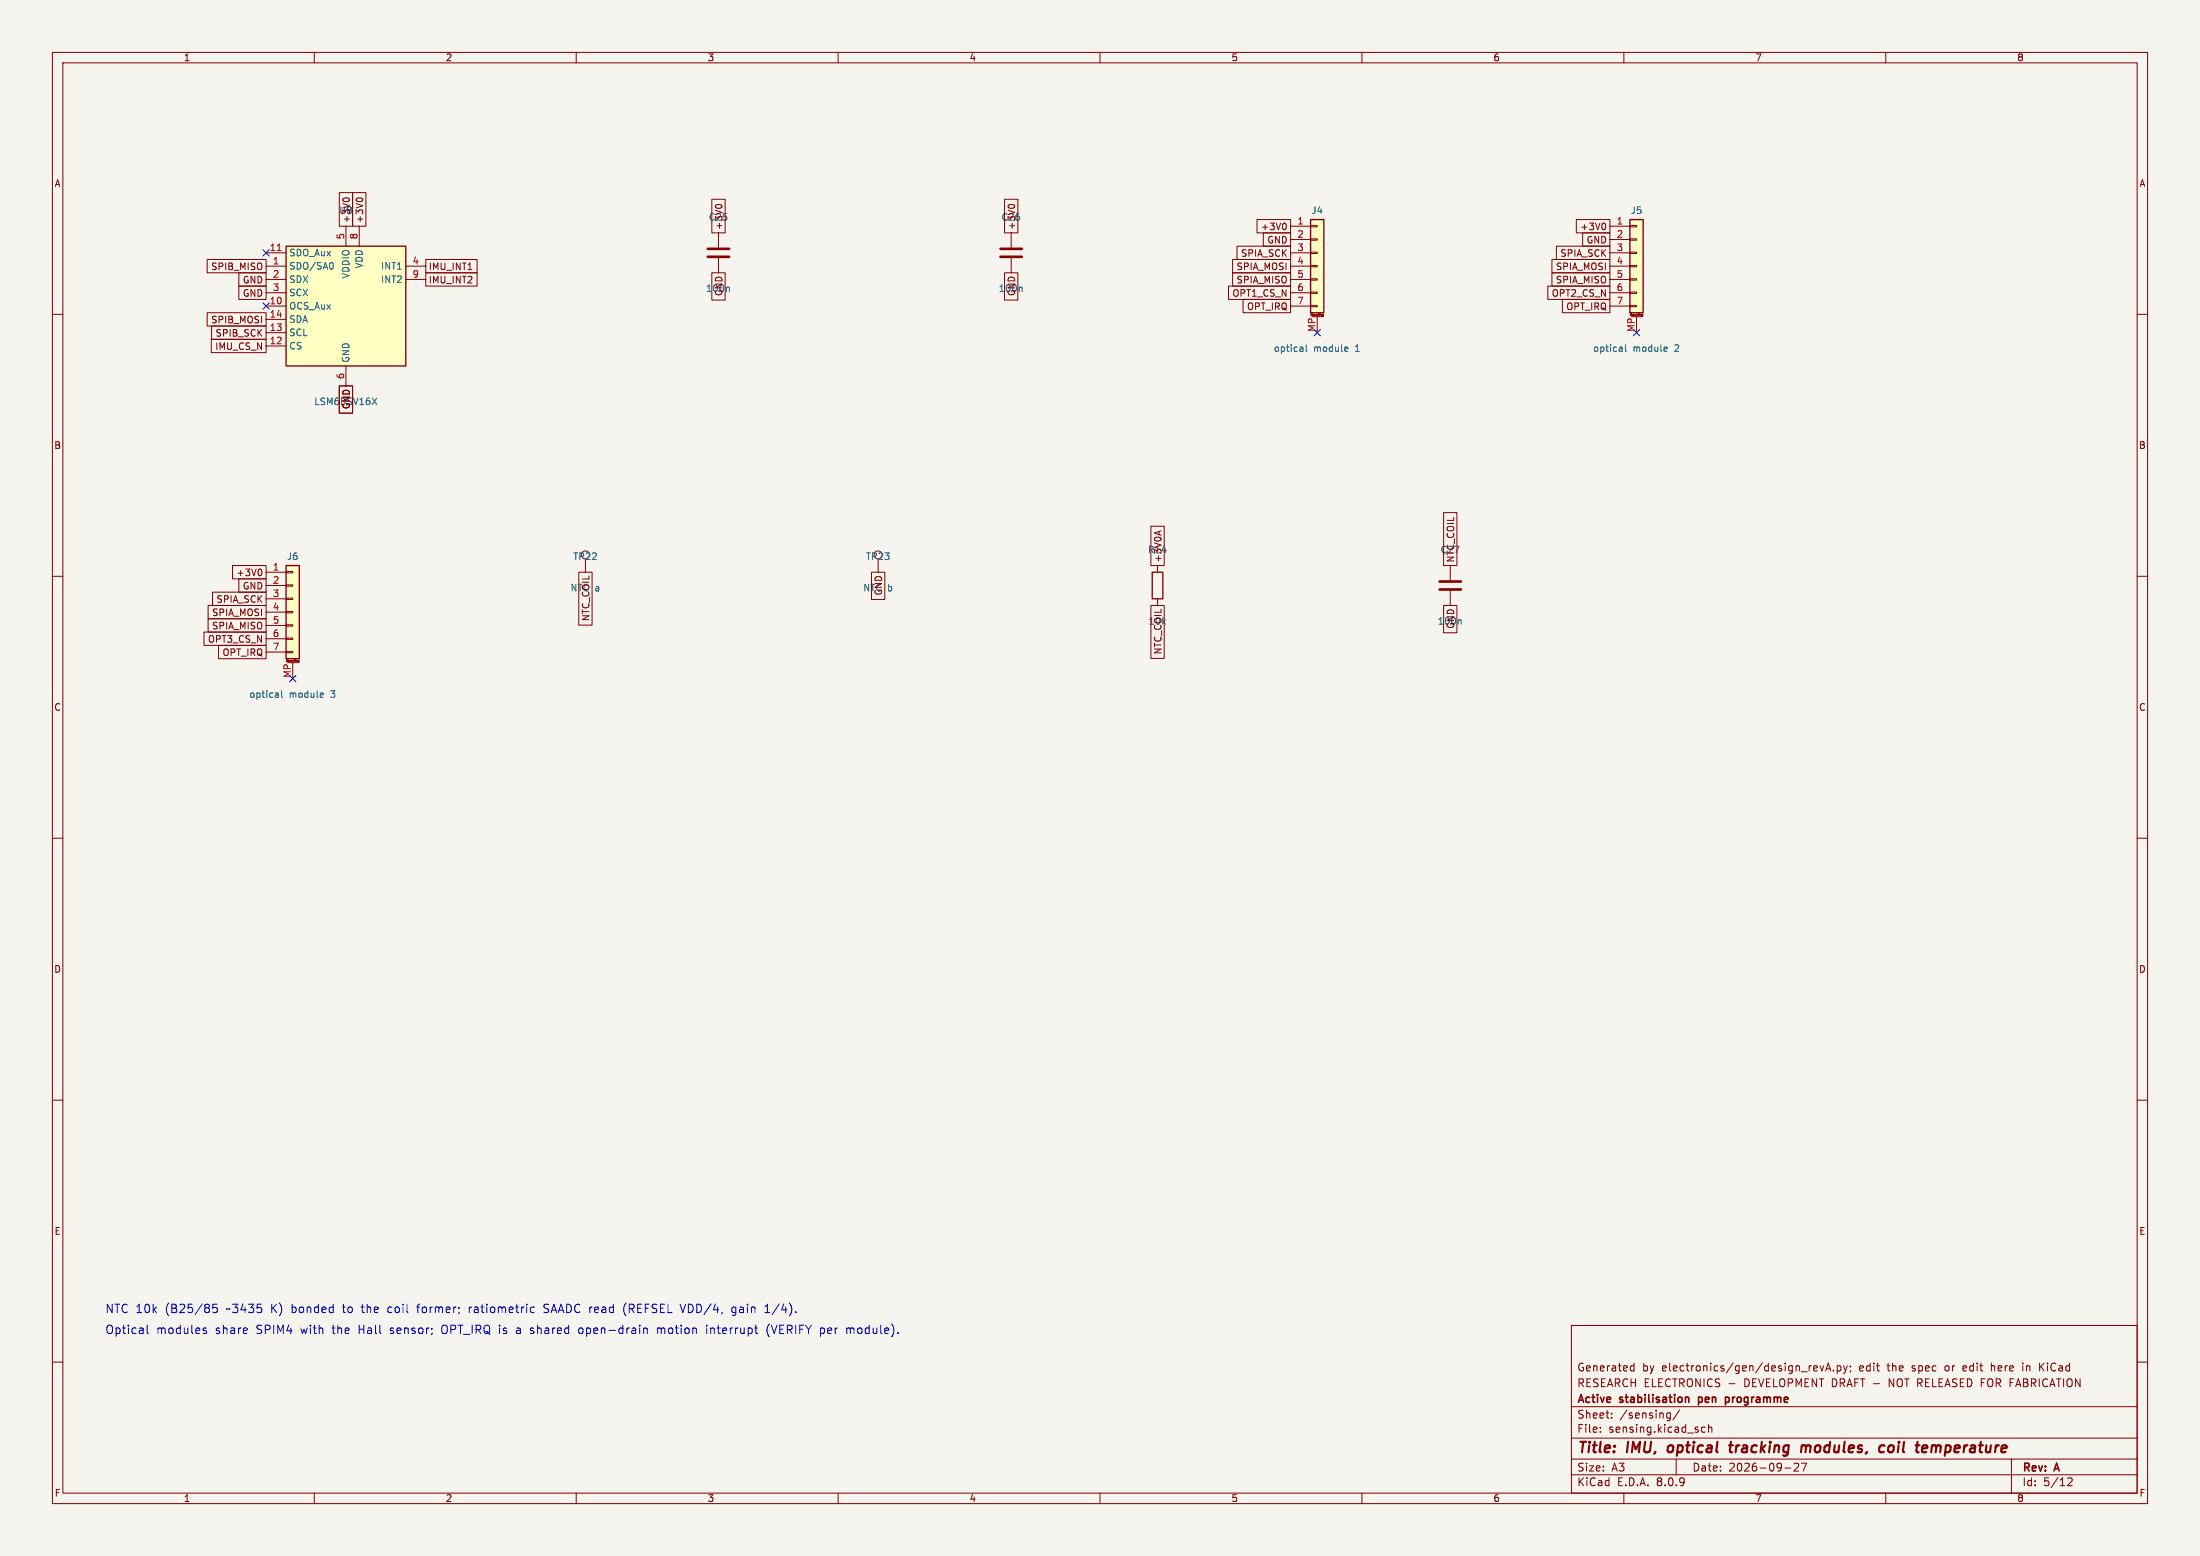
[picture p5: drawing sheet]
<svg xmlns="http://www.w3.org/2000/svg" width="420mm" height="297mm" viewBox="0 0 420 297" stroke-linecap="round" stroke-linejoin="round" font-family="sans-serif">
<path d="M0 0h420v297h-420z" fill="#f5f4ef" stroke="#f5f4ef" stroke-width=".19"/>
<g fill="none" stroke="#840000" stroke-width=".19">
<path d="M10 10h400v277h-400zM12 12h396v273h-396zM60 10v2M110 10v2M160 10v2M210 10v2M260 10v2M310 10v2M360 10v2M10 60h2M408 60h2M10 110h2"/>
<path d="M408 110h2M10 160h2M408 160h2M10 210h2M408 210h2M300 253h108v32h-108zM10 260h2M300 278.5h108M300 274.5h108M300 268.5h108M305.5 273.2v.2M305.5 272.5v.1"/>
<path d="M307.7 270.5v.2M307.7 269.8v.1M311.4 261.6h.5M311.4 260.8h.5M311.9 260.2v1.5M318.3 270.6h.6M318.3 269.8h.6M318.9 269.7v1.2l-.3 .3-.4-.1M320 278.5v3M320.7 269.1l-1.3 1.9M325.5 272.5l-.4-.1-.3 .3 .1 .6h.6M326.2 272.5l.2-.1 .3 .1 .1 .9"/>
<path d="M326.2 271.9v1.5M343.3 279.4v.5l-.9 .9h1M343.9 279.3h1l-.7 1.5M347.4 260.7l.4 1 .4-1M348.5 261.7l.5-1.5 .5 1.5M348.7 261.3h.7M350 261.5v.2M350.7 260.8l.5-.1 .2 .3-.1 .6h-.6M350.7 260.7v1.5M351.9 260.7l.4 1M352.3 261.7l-.4 .5M352.7 260.7l-.4 1"/>
<path d="M353.2 260.8v.1M353.3 261.6l-.1 .3M374.8 260.8v.8M375.4 261l-.7 .2M380.2 260.2v1.5M380.4 260.7l-.2 .1M384 278.5v6.5M386.2 260.2v.1M386.2 260.7v1M389.4 260.2v1.5M389.6 260.8l.6 .9M390.2 260.2l-.8 .8"/>
<path d="M408 260h2M60 285v2M110 285v2M160 285v2M210 285v2M260 285v2M300 281.5h108M310 285v2M340.7 280.2h1.2M360 285v2M394.7 282.2l.6-.1 .2 .1 .1 .3-.9 1.1h.9"/>
</g>
<path d="M318.5 276.1l-.2 .7 .4 .4M330.1 275.9h.7M330.4 275.2l-.2 1.7 .1 .2 .4 .1M344 276.1a.49 .49 0 0 1 .8 .1M344 275.9l-.2 1.3M344.8 276.2l-.1 1M345.6 276a.5 .5 0 0 0-.8 .2M359.2 275.9l.6 .1M359.6 277.1l-.6 .1M361.4 276a.59 .59 0 0 0-.9 .3v.7a.53 .53 0 0 0 .9 0M368.8 275.9l-.1 1.3M369.4 275.9l-.6 .2" fill="none" stroke="#840000" stroke-width=".4"/>
<path d="M322 266.7l.3 .1 .1 .1v.8M324.3 266.7v1.5M324.3 267.6l.1 .1M324.4 266.7l-.1 .1M329.4 266.8l.4-.1 .3 .3M329.4 266.7v1.5M330.1 267.4l-.3 .3-.4-.1" fill="none" stroke="#840000" stroke-width=".3"/>
<path d="M311.1 41.9h2.6v17.8h-2.6z" fill="#ffffc2"/>
<g fill="none" stroke="#840000" stroke-width=".19">
<path d="M307.3 43.2h3.8M307.3 45.7h3.8M307.3 48.3h3.8M307.3 50.8h3.8M307.3 53.3h3.8M307.3 55.9h3.8M307.3 58.4h3.8M311.1 58.3h1.3v.2h-1.3zM311.1 55.8h1.3v.2h-1.3zM311.1 53.2h1.3v.3h-1.3zM311.1 50.7h1.3v.2h-1.3zM311.1 48.1h1.3v.3h-1.3z"/>
<path d="M311.1 45.6h1.3v.2h-1.3zM311.1 43.1h1.3v.2h-1.3zM311.4 60.5h2M312.4 60.5v3M313.4 60h.2v.3l-.1 .1M313.4 60.4h.1M313.4 60.2h.1M313.5 60.2h.1"/>
</g>
<path d="M311.1 41.9h2.6v17.8h-2.6z" fill="none" stroke="#840000" stroke-width=".25"/>
<path d="M309.6 66.3l.1 .8M309.7 67l-.1 .1M309.7 66.5l-.1 .1M310.3 65.8v1.1l.2 .2M317.9 66.2l.3 .1 .1 .2-.6 .2M318.2 67l-.3 .1" fill="none" stroke="#006464" stroke-width=".19"/>
<path d="M250.2 41.9h2.5v17.8h-2.5z" fill="#ffffc2"/>
<g fill="none" stroke="#840000" stroke-width=".19">
<path d="M137.2 44.5v2.7M137.2 49.3v2.8M246.4 43.2h3.8M246.4 45.7h3.8M246.4 48.3h3.8M246.4 50.8h3.8M246.4 53.3h3.8M246.4 55.9h3.8M246.4 58.4h3.8M250.2 58.3h1.3v.2h-1.3zM250.2 55.8h1.3v.2h-1.3zM250.2 53.2h1.3v.3h-1.3z"/>
<path d="M250.2 50.7h1.3v.2h-1.3zM250.2 48.1h1.3v.3h-1.3zM250.2 45.6h1.3v.2h-1.3zM250.2 43.1h1.3v.2h-1.3zM252.5 60h.1v.3l-.1 .1M252.5 60h.1M250.4 60.5h2.1M251.5 60.5v3M252.5 60.2h.1M252.6 60.2h-.1M221 108v1.2M221 114.3v1.3"/>
<path d="M276.9 108v2.7M276.9 112.8v2.8"/>
</g>
<path d="M250.2 41.9h2.5v17.8h-2.5zM220 109.2h2v5.1h-2z" fill="none" stroke="#840000" stroke-width=".25"/>
<path d="M139.1 54.8l.1 .2v.6M248.7 66.3v.8M248.7 67l-.1 .1M248.7 66.5l-.1 .1M249.3 65.8v1.1l.2 .2M256.9 66.2l.4 .1v.2l-.6 .2M257.3 67l-.4 .1M278.8 118.3l.1 .2v.6" fill="none" stroke="#006464" stroke-width=".19"/>
<path d="M135.1 49h4.1M135.1 47.5h4.1M274.8 112.5h4.1M274.8 111h4.1" fill="none" stroke="#840000" stroke-width=".51"/>
<path d="M54.6 108h2.5v17.7h-2.5z" fill="#ffffc2"/>
<g fill="none" stroke="#840000" stroke-width=".19">
<path d="M50.8 109.2h3.8M50.8 111.8h3.8M50.8 114.3h3.8M50.8 116.8h3.8M50.8 119.4h3.8M54.6 119.3h1.3v.2h-1.3zM54.6 116.7h1.3v.3h-1.3zM54.6 114.2h1.3v.2h-1.3zM54.6 111.6h1.3v.3h-1.3zM54.6 109.1h1.3v.2h-1.3zM111.8 106.7v2.5M50.8 121.9h3.8"/>
<path d="M50.8 124.5h3.8M54.6 124.3h1.3v.3h-1.3zM54.6 121.8h1.3v.2h-1.3zM54.9 126.5h2M55.9 126.5v3M56.9 126.4h.1M56.9 126.2v.1M56.9 126.3h.1M56.9 126v.1M57 126h.1v.4M57 126h-.1M57.1 126.4h-.1"/>
<path d="M57.1 126.3h-.1"/>
<circle cx="111.8" cy="105.9" r=".76"/>
</g>
<path d="M54.6 108h2.5v17.7h-2.5z" fill="none" stroke="#840000" stroke-width=".25"/>
<path d="M53.1 132.3l.1 .8M53.2 133.1h-.2M53.2 132.6h-.2M53.8 131.8v1.1l.1 .2M61.3 132.3h.4v.3l-.6 .1M61.7 133.1h-.4" fill="none" stroke="#006464" stroke-width=".19"/>
<path d="M54.6 47h22.9v22.9h-22.9z" fill="#ffffc2"/>
<path d="M54.6 47h22.9v22.9h-22.9z" fill="none" stroke="#840000" stroke-width=".25"/>
<g fill="none" stroke="#840000" stroke-width=".19">
<path d="M64.8 36.8h2.5v6.4h-2.5zM65.4 38.1a.79 .79 0 0 1 1.3 0M67.3 36.8h2.6v6.4h-2.6zM68 38.1a.79 .79 0 0 1 1.3 0M135.9 38h2.5v6.5h-2.5zM136.6 39.3a.79 .79 0 0 1 1.2 0M191.8 38h2.5v6.5h-2.5zM192.4 39.3a.79 .79 0 0 1 1.3 0M39.5 49.5h11.3v2.6h-11.3zM39.5 59.7h11.3v2.5h-11.3zM45.6 54.6h5.2v2.6h-5.2zM45.6 52.1h5.2v2.5h-5.2z"/>
<path d="M50.8 50.8h3.8M50.8 58.4h3.8M50.8 48.3h3.8M50.8 53.3h3.8M50.8 55.9h3.8M66 43.2v3.8M68.6 43.2v3.8M77.5 50.8h3.8M77.5 53.3h3.8M81.3 52.1h9.8v2.5h-9.8zM81.3 49.5h9.8v2.6h-9.8zM135.9 52.1h2.5v5.2h-2.5z"/>
<path d="M191.8 52.1h2.5v5.2h-2.5zM193 44.5v2.7M193 49.3v2.8M234.5 54.6h11.9v2.6h-11.9zM235.3 49.5h11.1v2.6h-11.1zM235.3 52.1h11.1v2.5h-11.1zM236.2 47h10.2v2.5h-10.2zM237.3 57.1h9.1v2.6h-9.1zM240 41.9h6.4v2.6h-6.4zM241.2 44.4h5.2v2.6h-5.2zM245.3 42.6a.79 .79 0 0 1 0 1.3M295.5 54.6h11.8v2.6h-11.8z"/>
<path d="M296.3 52.1h11v2.5h-11zM296.3 49.5h11v2.6h-11zM297.1 47h10.2v2.5h-10.2zM298.3 57.1h9v2.6h-9zM300.9 41.9h6.4v2.6h-6.4zM302.1 44.4h5.2v2.6h-5.2zM306.2 42.6a.79 .79 0 0 1 0 1.3M40.3 64.8h10.5v2.5h-10.5zM40.4 62.2h10.4v2.6h-10.4zM50.8 66h3.8M50.8 63.5h3.8M50.8 61h3.8"/>
<path d="M64.8 73.7h2.5v5.2h-2.5zM66 69.9v3.8M275.6 97.8h2.5v10.2h-2.5zM39.7 115.6h11.1v2.5h-11.1zM39.7 118.1h11.1v2.6h-11.1zM40.6 113h10.2v2.6h-10.2zM44.4 107.9h6.4v2.6h-6.4zM45.6 110.5h5.2v2.5h-5.2zM49.7 108.6a.79 .79 0 0 1 0 1.3M110.5 109.2h2.5v10.1h-2.5zM166.4 109.2h2.5v5.2h-2.5zM167.6 106.7v2.5"/>
<path d="M219.7 115.6h2.6v10.1h-2.6zM219.7 100.4h2.6v7.6h-2.6zM221.3 101.4v.7M221.7 101.3l-1.3 .4M275.6 115.6h2.5v5.2h-2.5zM38.9 120.6h11.9v2.6h-11.9zM41.7 123.2h9.1v2.5h-9.1z"/>
<circle cx="167.6" cy="105.9" r=".76"/>
</g>
<path d="M63.3 50.1a.79 .79 0 0 1 0 1.3M194.9 54.8l.2 .2v.6M71.1 76l.8 1.2M71.9 76l-.8 1.2" fill="none" stroke="#006464" stroke-width=".19"/>
<path d="M52.9 47.8h.8" fill="none" stroke="#a90000" stroke-width=".19"/>
<path d="M191 49h4.1M191 47.5h4.1" fill="none" stroke="#840000" stroke-width=".51"/>
<g fill="none" stroke="#0000c2" stroke-width=".19">
<path d="M28.1 252.9v1.4l.2 .2M38.8 253.9l.4 .1 .3 .2-.1 .3h-.5M38.8 253.6h.6M41.4 248.9h-.7l-.1 .8 .2-.1h.6l.1 .3-.1 .5-.2 .1-.6-.1M74.1 249.6v.8M79.5 249.5h.6M79.8 249v1.5M89.6 249.5v1M89.9 249.5l-.3 .3M99.1 253.5l-.4 .1M99.2 253.9h-.4a.31 .31 0 0 0-.2 .3 .31 .31 0 0 0 .2 .3h.4M101.4 254.5h.3"/>
<path d="M101.5 254h.2M101.5 253.5h.2M101.5 249.5l.5 .1M102 250.5h-.5M103.8 250.5h.6M104.5 248.9h-.4l-.3 .4 .2 .3 .4 .2M111.1 253.6l-.3-.1-.3 .3v.6l.3 .1h.3M119.5 248.7a1.84 1.84 0 0 0 0 2.5M123 253.6h.5l.1 .9M125.5 253.6l.5-.1 .2 .2M125.5 253.5v1M130.9 248.9l-.6 1.6"/>
<path d="M134.9 252.9v.2M134.9 253.5v1M135.7 253.5v1M135.8 253.6h-.1M140.5 249.6l-.5-.1-.3 .3v.4l.2 .3h.6M140.5 249.5v1.3l-.3 .3-.4-.1M146 250.5h1M146.2 249.3l.3-.4v1.6M146.9 252.7a1.84 1.84 0 0 0 0 2.5M147.3 252.9l.5 1.6M162.3 253.6v.1M162.3 253.7v.8"/>
<path d="M163 253.6l-.4-.1-.3 .2"/>
</g>
<path d="M50.2 47.7l1.2 1.2M50.2 57.8l1.2 1.2M51.4 47.7l-1.2 1.2M51.4 57.8l-1.2 1.2M250.9 62.9l1.2 1.2M252.1 62.9l-1.2 1.2M311.8 62.9l1.2 1.2M313 62.9l-1.2 1.2M55.3 128.9l1.2 1.2M56.5 128.9l-1.2 1.2" fill="none" stroke="#000084" stroke-width=".19"/>
<g font-size="2.8" fill="#840000">
<text x="301" y="277.9">Title:</text>
<text x="310.6" y="277.9">IMU,</text>
<text x="319.3" y="277.9">optical</text>
<text x="331.9" y="277.9">tracking</text>
<text x="346.3" y="277.9">modules,</text>
<text x="362" y="277.9">coil</text>
<text x="369.9" y="277.9">temperature</text>
</g>
<g font-size="2.2" fill="#0000c2">
<text x="20" y="250.7">NTC 10k</text>
<text x="31.6" y="250.7">(B25/85</text>
<text x="43.3" y="250.7">~3435</text>
<text x="51.9" y="250.7">K)</text>
<text x="56" y="250.7">bonded</text>
<text x="65.9" y="250.7">to</text>
<text x="69.6" y="250.7">the</text>
<text x="74.7" y="250.7">coil</text>
<text x="80.5" y="250.7">former;</text>
<text x="90.5" y="250.7">ratiometric</text>
<text x="104.9" y="250.7">SAADC read</text>
<text x="120.4" y="250.7">(REFSEL</text>
<text x="131.5" y="250.7">VDD/4,</text>
<text x="141.4" y="250.7">gain</text>
<text x="147.8" y="250.7">1/4).</text>
<text x="20" y="254.7">Optical</text>
<text x="29.8" y="254.7">modules</text>
<text x="41.2" y="254.7">share</text>
<text x="49.1" y="254.7">SPIM4</text>
<text x="57.7" y="254.7">with</text>
<text x="63.8" y="254.7">the</text>
<text x="68.9" y="254.7">Hall</text>
<text x="75.1" y="254.7">sensor;</text>
<text x="85" y="254.7">OPT_IRQ is</text>
<text x="99.5" y="254.7">a</text>
<text x="102.3" y="254.7">shared</text>
<text x="111.7" y="254.7">open-drain</text>
<text x="126.8" y="254.7">motion</text>
<text x="136.4" y="254.7">interrupt</text>
<text x="148" y="254.7">(VERIFY per</text>
<text x="163.5" y="254.7">module).</text>
</g>
<g font-size="2.1" fill="#840000">
<text x="301" y="262">Generated</text>
<text x="313.5" y="262">by</text>
<text x="317.3" y="262">electronics/gen/design_revA.py;</text>
<text x="355.1" y="262">edit</text>
<text x="360.6" y="262">the</text>
<text x="365.4" y="262">spec</text>
<text x="371.9" y="262">or</text>
<text x="375.4" y="262">edit</text>
<text x="381" y="262">here</text>
<text x="387.1" y="262">in</text>
<text x="390.5" y="262">KiCad</text>
<text x="301" y="268.2">Active</text>
<text x="301" y="265">RESEARCH ELECTRONICS -</text>
<text x="309.3" y="268.2">stabilisation</text>
<text x="324.9" y="268.2">pen</text>
<text x="330.6" y="268.2">programme</text>
<text x="333.1" y="265">DEVELOPMENT DRAFT -</text>
<text x="361.1" y="265">NOT RELEASED FOR FABRICATION</text>
<text x="301" y="273.7">File:</text>
<text x="301" y="271">Sheet:</text>
<text x="307.1" y="273.7">sensing.kicad_sch</text>
<text x="309.2" y="271">/sensing/</text>
<text x="301" y="281.1">Size:</text>
<text x="307.6" y="281.1">A3</text>
<text x="323" y="281.1">Date:</text>
<text x="330" y="281.1">2026-09-27</text>
<text x="386" y="281.3">Rev:</text>
<text x="392.4" y="281.3">A</text>
<text x="301" y="283.9">KiCad</text>
<text x="308.7" y="283.9">E.D.A.</text>
<text x="316.3" y="283.9">8.0.9</text>
<text x="386" y="283.9">Id:</text>
<text x="390.1" y="283.9">5/12</text>
</g>
<g font-size="1.8" fill="#840000">
<text x="35" y="11.9">1</text>
<text x="85" y="11.9">2</text>
<text x="135" y="11.9">3</text>
<text x="185" y="11.9">4</text>
<text x="235" y="11.9">5</text>
<text x="285" y="11.9">6</text>
<text x="335" y="11.9">7</text>
<text x="385" y="11.9">8</text>
<text x="10.3" y="35.9">A</text>
<text x="408.3" y="35.9">A</text>
<text x="64.7" y="41">U8</text>
<text x="67" y="42.7" transform="rotate(-90 67 42.7)">+3V0</text>
<text x="69.5" y="42.7" transform="rotate(-90 69.5 42.7)">+3V0</text>
<text x="135.2" y="42.3">C25</text>
<text x="138.1" y="44" transform="rotate(-90 138.1 44)">+3V0</text>
<text x="191.1" y="42.3">C26</text>
<text x="194" y="44" transform="rotate(-90 194 44)">+3V0</text>
<text x="240.6" y="44.1">+3V0</text>
<text x="241.8" y="46.7">GND</text>
<text x="301.6" y="44.1">+3V0</text>
<text x="302.8" y="46.7">GND</text>
<text x="40.2" y="51.8">SPIB_MISO</text>
<text x="81.8" y="51.8">IMU_INT1</text>
<text x="236" y="51.8">SPIA_MOSI</text>
<text x="236.8" y="49.2">SPIA_SCK</text>
<text x="296.9" y="51.8">SPIA_MOSI</text>
<text x="297.8" y="49.2">SPIA_SCK</text>
<text x="46.3" y="56.8">GND</text>
<text x="46.3" y="54.3">GND</text>
<text x="81.8" y="54.3">IMU_INT2</text>
<text x="134.7" y="55.9">100n</text>
<text x="138.1" y="56.6" transform="rotate(-90 138.1 56.6)">GND</text>
<text x="190.5" y="55.9">100n</text>
<text x="194" y="56.6" transform="rotate(-90 194 56.6)">GND</text>
<text x="235.2" y="56.8">OPT1_CS_N</text>
<text x="236" y="54.3">SPIA_MISO</text>
<text x="238" y="59.4">OPT_IRQ</text>
<text x="296.1" y="56.8">OPT2_CS_N</text>
<text x="296.9" y="54.3">SPIA_MISO</text>
<text x="298.9" y="59.4">OPT_IRQ</text>
<text x="40.2" y="61.9">SPIB_MOSI</text>
<text x="41" y="64.5">SPIB_SCK</text>
<text x="41" y="67">IMU_CS_N</text>
<text x="67" y="78.2" transform="rotate(-90 67 78.2)">GND</text>
<text x="10.3" y="85.9">B</text>
<text x="408.2" y="85.9">B</text>
<text x="219" y="105.8">R14</text>
<text x="221.9" y="107.5" transform="rotate(-90 221.9 107.5)">+3V0A</text>
<text x="274.9" y="105.8">C27</text>
<text x="277.8" y="107.5" transform="rotate(-90 277.8 107.5)">NTC_COIL</text>
<text x="45" y="110.2">+3V0</text>
<text x="46.3" y="112.7">GND</text>
<text x="108.8" y="113.1">NTC</text>
<text x="164.7" y="113.1">NTC</text>
<text x="168.6" y="113.8" transform="rotate(-90 168.6 113.8)">GND</text>
<text x="40.4" y="117.8">SPIA_MOSI</text>
<text x="41.2" y="115.3">SPIA_SCK</text>
<text x="112.7" y="118.7" transform="rotate(-90 112.7 118.7)">NTC_COIL</text>
<text x="219.2" y="119.4">10k</text>
<text x="274.4" y="119.4">100n</text>
<text x="39.6" y="122.9">OPT3_CS_N</text>
<text x="40.4" y="120.3">SPIA_MISO</text>
<text x="42.4" y="125.4">OPT_IRQ</text>
<text x="221.9" y="125" transform="rotate(-90 221.9 125)">NTC_COIL</text>
<text x="277.8" y="120.1" transform="rotate(-90 277.8 120.1)">GND</text>
<text x="10.3" y="135.9">C</text>
<text x="408.2" y="135.9">C</text>
<text x="10.3" y="185.9">D</text>
<text x="408.2" y="185.9">D</text>
<text x="10.3" y="235.9">E</text>
<text x="408.3" y="235.9">E</text>
<text x="10.3" y="285.9">F</text>
<text x="35" y="286.9">1</text>
<text x="85" y="286.9">2</text>
<text x="135" y="286.9">3</text>
<text x="185" y="286.9">4</text>
<text x="235" y="286.9">5</text>
<text x="285" y="286.9">6</text>
<text x="335" y="286.9">7</text>
<text x="385" y="286.9">8</text>
<text x="408.3" y="285.9">F</text>
</g>
<g font-size="1.8" fill="#006464">
<text x="250.3" y="41">J4</text>
<text x="311.2" y="41">J5</text>
<text x="55.1" y="51.7">SDO/SA0</text>
<text x="55.1" y="49.1">SDO_Aux</text>
<text x="66.9" y="53.3" transform="rotate(-90 66.9 53.3)">VDDIO</text>
<text x="69.4" y="51.3" transform="rotate(-90 69.4 51.3)">VDD</text>
<text x="72.6" y="51.7">INT1</text>
<text x="55.1" y="59.3">OCS_Aux</text>
<text x="55.1" y="54.2">SDX</text>
<text x="55.1" y="56.7">SCX</text>
<text x="72.6" y="54.2">INT2</text>
<text x="55.1" y="64.4">SCL</text>
<text x="55.1" y="61.8">SDA</text>
<text x="55.1" y="66.9">CS</text>
<text x="66.9" y="69.3" transform="rotate(-90 66.9 69.3)">GND</text>
<text x="243.1" y="67.4">optical</text>
<text x="250.8" y="67.4">module</text>
<text x="258.8" y="67.4">1</text>
<text x="304" y="67.4">optical</text>
<text x="311.7" y="67.4">module</text>
<text x="319.8" y="67.4">2</text>
<text x="59.9" y="77.5">LSM6DSV16X</text>
<text x="54.7" y="107.1">J6</text>
<text x="109.3" y="107.1">TP22</text>
<text x="165.2" y="107.1">TP23</text>
<text x="113.6" y="113.1">a</text>
<text x="169.4" y="113.1">b</text>
<text x="47.5" y="133.4">optical</text>
<text x="55.2" y="133.4">module</text>
<text x="63.3" y="133.4">3</text>
</g>
<g font-size="1.8" fill="#a90000">
<text x="65.8" y="45.8" transform="rotate(-90 65.8 45.8)">5</text>
<text x="68.3" y="45.8" transform="rotate(-90 68.3 45.8)">8</text>
<text x="247.6" y="42.9">1</text>
<text x="247.6" y="45.5">2</text>
<text x="308.5" y="42.9">1</text>
<text x="308.5" y="45.5">2</text>
<text x="51.4" y="48">11</text>
<text x="52" y="50.5">1</text>
<text x="52" y="53.1">2</text>
<text x="78.7" y="50.5">4</text>
<text x="78.7" y="53.1">9</text>
<text x="247.6" y="48">3</text>
<text x="247.6" y="50.5">4</text>
<text x="247.6" y="53.1">5</text>
<text x="308.5" y="48">3</text>
<text x="308.5" y="50.5">4</text>
<text x="308.5" y="53.1">5</text>
<text x="51.4" y="58.2">10</text>
<text x="52" y="55.6">3</text>
<text x="247.6" y="55.6">6</text>
<text x="247.6" y="58.2">7</text>
<text x="308.5" y="55.6">6</text>
<text x="308.5" y="58.2">7</text>
<text x="51.4" y="65.8">12</text>
<text x="51.4" y="63.2">13</text>
<text x="51.4" y="60.7">14</text>
<text x="251.2" y="63.4" transform="rotate(-90 251.2 63.4)">MP</text>
<text x="312.2" y="63.4" transform="rotate(-90 312.2 63.4)">MP</text>
<text x="65.8" y="72.5" transform="rotate(-90 65.8 72.5)">6</text>
<text x="52" y="109">1</text>
<text x="52" y="111.5">2</text>
<text x="52" y="114">3</text>
<text x="52" y="116.6">4</text>
<text x="52" y="119.1">5</text>
<text x="52" y="121.7">6</text>
<text x="52" y="124.2">7</text>
<text x="55.6" y="129.5" transform="rotate(-90 55.6 129.5)">MP</text>
</g>
<g font-size=".5" fill="#840000">
<text x="250.1" y="60.3">Mounting</text>
<text x="311.1" y="60.3">Mounting</text>
<text x="54.6" y="126.4">Mounting</text>
</g>
</svg>
